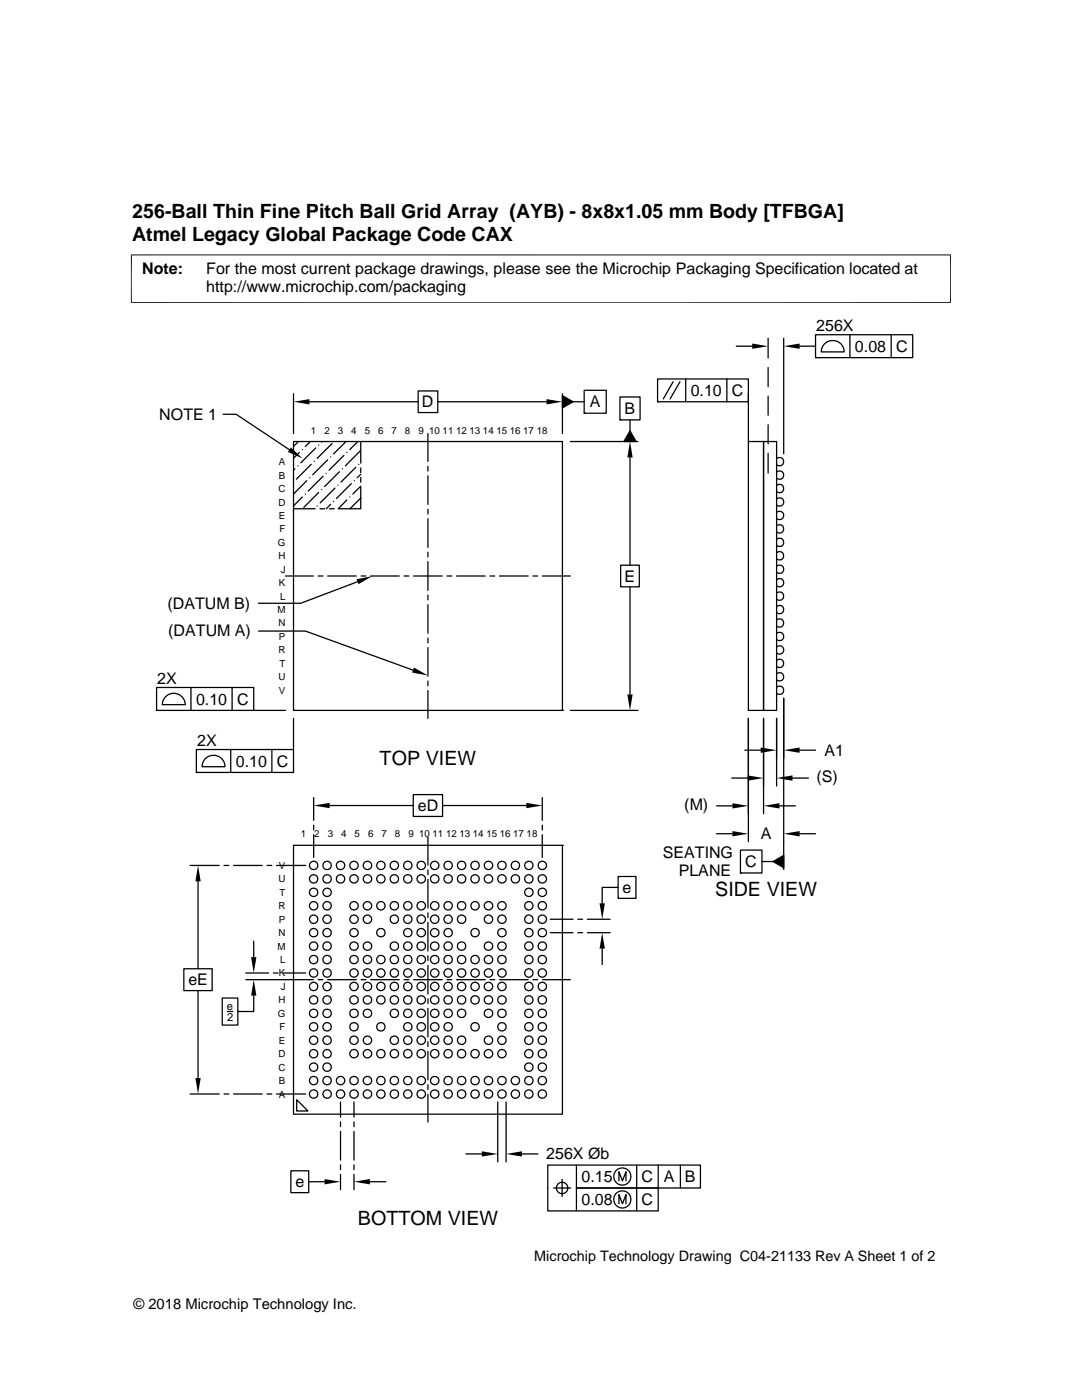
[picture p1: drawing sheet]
<svg xmlns="http://www.w3.org/2000/svg" width="216mm" height="279mm" viewBox="0 0 216 279" stroke-linecap="round" stroke-linejoin="round" font-family="sans-serif">
<g fill="none" stroke="#000" stroke-width=".25">
<path d="M58.6 78.6v7.9M83.4 78h4v4.3h-4zM112.2 78.6v7.9M112.2 79l2.1 1.2-2.1 1.2zM116.6 77.9h4.4v4.6h-4.4zM123.7 79.2h4v4.6h-4zM131.2 75.6h18.1v4.6h-18.1zM134.3 76.2l-1.9 3.4M135.7 76.2l-2 3.4M136.8 75.6v4.6M145 75.6v4.6M146.9 69.1h3.2"/>
<path d="M149.3 78.6v9.5M153.3 67.5v3.9M153.3 73.3v3.9M153.3 79.1v3.8M156.4 67.5v23.1M159.6 69.1h3.1M162.7 66.8h19.4v4.6h-19.4zM162.7 71.4h.1M164.6 68.5a2.29 2.29 0 0 1 2.5-.4 2.29 2.29 0 0 1 1.3 2.1h-4.5l.3-1.2zM169.6 66.8v4.6M177.8 66.8v4.6M44.5 82.7h2.6l10.6 7"/>
<path d="M58.6 88.1h53.6v53.7h-53.6zM58.8 93.6l-.2 .2M59.4 93h.1M59.5 88.1l-.9 1M59.7 90.3l-1.1 1.2M60.3 99.2l-1.7 1.8M60.3 89.7h.1M60.9 98.6h.1M61.2 95.9l-2.6 2.7M61.7 80.2h21.7M61.8 95.3h.1M61.9 88.1l-1 1"/>
<path d="M62.1 92.7l-3 2.9M62.7 92.1h.1M63 89.4l-3 3M63.6 98.3l-3 3M63.6 88.8h.1M64.2 97.7h.1M64.3 88.1l-.1 .1M64.5 95l-3 3M65.1 94.4h.1M65.4 91.8l-3 2.9M66 91.2h.1M66.3 88.5l-3 3"/>
<path d="M66.8 97.4l-2.9 3M67.4 96.8h.1M67.7 94.1l-2.9 3M68.3 93.6h.1M68.6 90.9l-2.9 3M69 88.1l-2.5 2.5M69.2 99.8l-1.7 1.7M69.2 90.3h.1M69.8 99.2h.1M70.1 96.5l-3 3M70.7 95.9h.1M71 93.3l-3 2.9"/>
<path d="M71.4 88.1l-1.6 1.6M71.6 92.7h.1M71.9 90l-3 3M72 97l-1.6 1.6M72 99.4l-2.2 2.1M72 94.7l-.7 .6M72 97.2v4.3h-4.4M72 88.1v4.3M72 93.4v.9M72 95.3v.9M85.4 86.5v5.6M85.4 93v1"/>
<path d="M85.4 95v5.7M87.4 80.2h21.7M113.8 88.1h13.5M114.3 80.2h2.3M116.6 82.5h.1M123.7 83.8h.1M125.7 86l1.2 2.1h-2.4zM125.7 83.8v2.2M125.7 91.3v21.5M131.2 80.2h.1M149.3 88.1h3.1v53.7v-53.7h2.6v53.7h-5.7zM153.3 84.8v3.8"/>
<path d="M153.3 90.5v3.9M155 91.5l.7-.2a.84 .84 0 0 1 .7 .8 .84 .84 0 0 1-.7 .9l-.7-.2M155 94.2l.7-.2a.84 .84 0 0 1 .7 .8 .84 .84 0 0 1-.7 .8l-.7-.2M155 96.9l.7-.2a.84 .84 0 0 1 .7 .8 .84 .84 0 0 1-.7 .8l-.7-.2M155 99.6l.7-.2a.83 .83 0 0 1 .7 .8 .83 .83 0 0 1-.7 .8l-.7-.2M57 115h5.5M58.6 101.5h4.3M63.3 101h.1M63.5 115h.9M63.8 101.5h1M65.4 115h5.7M65.7 101.5h1"/>
<path d="M66 100.7l-.9 .8M66.5 100.1h.1M71.3 116.1l-11.3 4.3h-8.4M72.1 115h.9M74 115h5.7M80.6 115h1M82.5 115h5.7M85.4 101.6v1M85.4 103.5v5.7M85.4 110.2v.9M85.4 112.1v5.7M85.4 118.8v.9"/>
<path d="M89.2 115h.9M91.1 115h5.7M97.8 115h.9M99.7 115h5.7M106.3 115h1M108.2 115h5.6M123.8 112.8h3.8v4.3h-3.8zM125.7 117.1v21.5M155 102.3l.7-.2a.83 .83 0 0 1 .7 .8 .83 .83 0 0 1-.7 .8l-.7-.2M155 104.9l.7-.2a.84 .84 0 0 1 .7 .9 .84 .84 0 0 1-.7 .8l-.7-.2M155 107.6l.7-.2a.84 .84 0 0 1 .7 .8 .84 .84 0 0 1-.7 .9l-.7-.2M155 110.3l.7-.2a.84 .84 0 0 1 .7 .8 .84 .84 0 0 1-.7 .8l-.7-.2"/>
<path d="M155 113l.7-.2a.83 .83 0 0 1 .7 .8 .83 .83 0 0 1-.7 .8l-.7-.2M155 115.7l.7-.2a.83 .83 0 0 1 .7 .8 .83 .83 0 0 1-.7 .8l-.7-.2M155 118.4l.7-.2a.84 .84 0 0 1 .7 .8 .84 .84 0 0 1-.7 .8l-.7-.2M31.2 137.2h19.4v4.6h-19.4zM33.2 138.9a2.29 2.29 0 0 1 2.4-.3 2.29 2.29 0 0 1 1.4 2h-4.6l.3-1.1zM38.1 137.2v4.6M46.3 137.2v4.6M51.6 125.9h9.3l21.5 7.8M85.4 120.7v5.7M85.4 127.3v1M85.4 129.2v5.8M85.4 135.9v1"/>
<path d="M85.4 137.8v5.6M155 121l.7-.2a.84 .84 0 0 1 .7 .8 .84 .84 0 0 1-.7 .9l-.7-.2M155 123.7l.7-.2a.84 .84 0 0 1 .7 .8 .84 .84 0 0 1-.7 .9l-.7-.3M155 126.4l.7-.2a.83 .83 0 0 1 .7 .8 .83 .83 0 0 1-.7 .8l-.7-.2M155 129.1l.7-.2a.83 .83 0 0 1 .7 .8 .83 .83 0 0 1-.7 .8l-.7-.2M155 131.8l.7-.2a.84 .84 0 0 1 .7 .8 .84 .84 0 0 1-.7 .8l-.7-.2M155 134.5l.7-.2a.84 .84 0 0 1 .7 .8 .84 .84 0 0 1-.7 .8l-.7-.2M155 137.1l.7-.2a.84 .84 0 0 1 .7 .9 .84 .84 0 0 1-.7 .8l-.7-.2M156.4 139.3v34.2M31.2 141.8h.1M39.2 149.6h19.4v4.6h-19.4zM39.2 154.2h.1"/>
<path d="M41.1 151.3a2.29 2.29 0 0 1 2.4-.4 2.29 2.29 0 0 1 1.4 2.1h-4.6l.3-1.2zM46 149.6v4.6M50.6 141.8h6.4M54.3 149.6v4.6M58.6 143.4v6.2M62.6 159.2v4.5M82.5 158.6h5.8v4.3h-5.8zM108.2 159.2v4.5M112.2 141.8h.1M113.8 141.8h13.5M146 155.3h3.2M148.6 149.7h3.2"/>
<path d="M149.3 143.4v24.6M152.4 143.4v19M155 143.4v13.5M158.1 155.3h3.2M159.6 149.7h3.1M37.9 172.7h5.9M39.5 175.9v17.4M44.7 172.7h1M46.6 172.7h5.7M53.3 172.7h.9M55.2 172.7h5.8M58.6 168.7h53.6v53.7h-53.6z"/>
<path d="M62.6 164.7v.9M62.6 166.6v4.5M65.8 160.8h16.7M85.4 167.1v5.6M85.4 173.6v1M85.4 175.5v5.7M88.3 160.8h16.7M108.2 164.7v.9M108.2 166.6v4.5M112.2 168.7h.1M123.3 174.9h3.6v4.4h-3.6zM123.3 177.1h-3.1v3.2"/>
<path d="M143 166.4h3.2M143 160.8h3.2M147.7 169.7h4.3v4.5h-4.3zM147.7 174.2h.1M152 171.9h2.3M154.3 171.9l2.1-1.2v2.5zM155.5 160.8h3.2M159.6 166.4h3.1M36.7 193.3h5.6v4.4h-5.6zM39.5 197.7v17.5M44.3 199.2h3.2v5.4h-3.2zM49 194.2h4.6"/>
<path d="M49 195.5h13.5M50.6 198.7v3.2h-3.1M50.6 187.8v3.2M54.5 194.2h1M56.5 194.2h4.5M63.5 195.5h.9M65.4 195.5h5.7M72.1 195.5h.9M74 195.5h5.7M80.6 195.5h1M82.5 195.5h5.7M85.4 182.2v.9"/>
<path d="M85.4 184.1v5.7M85.4 190.8v.9M85.4 192.7v5.7M85.4 199.3v1M89.2 195.5h.9M91.1 195.5h5.7M97.8 195.5h.9M99.7 195.5h5.7M106.3 195.5h1M108.2 195.5h5.6M109.8 186.1h4.5M109.8 183.5h4.5"/>
<path d="M115.3 186.1h.9M115.3 183.5h.9M117.2 186.1h4.6M117.2 183.5h4.6M120.2 189.3v3.2M37.9 218.3h5.9M44.7 218.3h1M45.4 201.9h1M46.6 218.3h5.7M53.3 218.3h.9M55.2 218.3h5.8M59.2 219.5l2.2 2.2h-2.2z"/>
<path d="M67.9 219.9v3M70.6 219.9v3M85.4 201.2v5.7M85.4 207.9v1M85.4 209.8v5.7M85.4 216.5v.9M85.4 218.4v5.5M99.3 219.9v12M101 219.9v12M58 233.7h3.6v4.3h-3.6zM61.6 235.8h3.2M67.9 223.9v1"/>
<path d="M67.9 225.8v5.7M67.9 232.5v.9M67.9 234.4v3M70.6 223.9v1M70.6 225.8v5.7M70.6 232.5v.9M70.6 234.4v3M73.8 235.8h3.2M93 230.3h3.1M104.2 230.3h3.1M110.4 237.1h3.5M112.2 235.4v3.4"/>
<path d="M115 232.5v4.6h16.3v4.6h-22v-9.2h30.5v4.6h-24.8v4.6M123.5 235.7v-1.9l.7 1.9 .7-1.9v1.9M127 232.5v9.2M131.3 232.5v4.6M135.8 232.5v4.6M123.5 240.2v-1.8l.7 1.8 .7-1.8v1.8"/>
<circle cx="62.6" cy="178.1" r=".83"/>
<circle cx="62.6" cy="175.4" r=".84"/>
<circle cx="62.6" cy="172.7" r=".84"/>
<circle cx="65.3" cy="178.1" r=".84"/>
<circle cx="65.3" cy="175.4" r=".84"/>
<circle cx="65.3" cy="172.7" r=".84"/>
<circle cx="68" cy="175.4" r=".83"/>
<circle cx="68" cy="172.7" r=".83"/>
<circle cx="70.6" cy="175.4" r=".83"/>
<circle cx="70.6" cy="172.7" r=".83"/>
<circle cx="73.3" cy="175.4" r=".84"/>
<circle cx="73.3" cy="172.7" r=".84"/>
<circle cx="76" cy="175.4" r=".84"/>
<circle cx="76" cy="172.7" r=".84"/>
<circle cx="78.7" cy="175.4" r=".84"/>
<circle cx="78.7" cy="172.7" r=".84"/>
<circle cx="81.4" cy="175.4" r=".83"/>
<circle cx="81.4" cy="172.7" r=".83"/>
<circle cx="84" cy="175.4" r=".84"/>
<circle cx="84" cy="172.7" r=".84"/>
<circle cx="86.7" cy="175.4" r=".84"/>
<circle cx="86.7" cy="172.7" r=".84"/>
<circle cx="89.4" cy="175.4" r=".84"/>
<circle cx="89.4" cy="172.7" r=".84"/>
<circle cx="92.1" cy="175.4" r=".84"/>
<circle cx="92.1" cy="172.7" r=".84"/>
<circle cx="94.8" cy="175.4" r=".83"/>
<circle cx="94.8" cy="172.7" r=".83"/>
<circle cx="97.5" cy="175.4" r=".84"/>
<circle cx="97.5" cy="172.7" r=".84"/>
<circle cx="100.2" cy="175.4" r=".84"/>
<circle cx="100.2" cy="172.7" r=".84"/>
<circle cx="102.8" cy="175.4" r=".84"/>
<circle cx="102.8" cy="172.7" r=".84"/>
<circle cx="105.5" cy="172.7" r=".83"/>
<circle cx="105.5" cy="175.4" r=".83"/>
<circle cx="105.5" cy="178.1" r=".83"/>
<circle cx="108.2" cy="178.1" r=".83"/>
<circle cx="108.2" cy="175.4" r=".83"/>
<circle cx="108.2" cy="172.7" r=".83"/>
<circle cx="62.6" cy="191.5" r=".83"/>
<circle cx="62.6" cy="183.4" r=".84"/>
<circle cx="62.6" cy="194.2" r=".84"/>
<circle cx="62.6" cy="196.9" r=".84"/>
<circle cx="62.6" cy="199.6" r=".84"/>
<circle cx="62.6" cy="186.1" r=".84"/>
<circle cx="62.6" cy="188.8" r=".84"/>
<circle cx="62.6" cy="180.8" r=".84"/>
<circle cx="65.3" cy="191.5" r=".84"/>
<circle cx="65.3" cy="199.5" r=".84"/>
<circle cx="65.3" cy="186.1" r=".84"/>
<circle cx="65.3" cy="183.4" r=".84"/>
<circle cx="65.3" cy="196.9" r=".84"/>
<circle cx="65.3" cy="194.2" r=".84"/>
<circle cx="65.3" cy="188.8" r=".84"/>
<circle cx="65.3" cy="180.8" r=".84"/>
<circle cx="70.6" cy="180.8" r=".83"/>
<circle cx="70.6" cy="191.5" r=".83"/>
<circle cx="70.6" cy="183.4" r=".83"/>
<circle cx="70.6" cy="196.9" r=".83"/>
<circle cx="70.6" cy="194.2" r=".83"/>
<circle cx="70.6" cy="186.1" r=".83"/>
<circle cx="70.6" cy="199.6" r=".83"/>
<circle cx="70.6" cy="188.8" r=".83"/>
<circle cx="73.3" cy="180.8" r=".84"/>
<circle cx="73.3" cy="191.5" r=".84"/>
<circle cx="73.3" cy="194.2" r=".84"/>
<circle cx="73.3" cy="196.9" r=".84"/>
<circle cx="73.3" cy="183.4" r=".84"/>
<circle cx="73.3" cy="199.6" r=".84"/>
<circle cx="73.3" cy="188.8" r=".84"/>
<circle cx="76" cy="199.5" r=".84"/>
<circle cx="76" cy="191.5" r=".84"/>
<circle cx="76" cy="186.1" r=".84"/>
<circle cx="76" cy="196.9" r=".84"/>
<circle cx="76" cy="194.2" r=".84"/>
<circle cx="76" cy="180.8" r=".84"/>
<circle cx="78.7" cy="191.5" r=".84"/>
<circle cx="78.7" cy="199.5" r=".84"/>
<circle cx="78.7" cy="183.4" r=".84"/>
<circle cx="78.7" cy="194.2" r=".84"/>
<circle cx="78.7" cy="196.9" r=".84"/>
<circle cx="78.7" cy="188.8" r=".84"/>
<circle cx="78.7" cy="180.8" r=".84"/>
<circle cx="81.4" cy="186.1" r=".83"/>
<circle cx="81.4" cy="191.5" r=".83"/>
<circle cx="81.4" cy="199.6" r=".83"/>
<circle cx="81.4" cy="196.9" r=".84"/>
<circle cx="81.4" cy="183.4" r=".84"/>
<circle cx="81.4" cy="194.2" r=".84"/>
<circle cx="81.4" cy="180.8" r=".84"/>
<circle cx="81.4" cy="188.8" r=".84"/>
<circle cx="84" cy="180.8" r=".84"/>
<circle cx="84" cy="191.5" r=".84"/>
<circle cx="84" cy="183.4" r=".84"/>
<circle cx="84" cy="196.9" r=".84"/>
<circle cx="84" cy="194.2" r=".84"/>
<circle cx="84" cy="186.1" r=".84"/>
<circle cx="84" cy="199.6" r=".84"/>
<circle cx="84" cy="188.8" r=".84"/>
<circle cx="86.7" cy="180.8" r=".84"/>
<circle cx="86.7" cy="191.5" r=".84"/>
<circle cx="86.7" cy="183.4" r=".84"/>
<circle cx="86.7" cy="194.2" r=".84"/>
<circle cx="86.7" cy="196.9" r=".84"/>
<circle cx="86.7" cy="186.1" r=".84"/>
<circle cx="86.7" cy="199.6" r=".84"/>
<circle cx="86.7" cy="188.8" r=".84"/>
<circle cx="89.4" cy="191.5" r=".84"/>
<circle cx="89.4" cy="199.5" r=".84"/>
<circle cx="89.4" cy="186.1" r=".84"/>
<circle cx="89.4" cy="194.2" r=".84"/>
<circle cx="89.4" cy="196.9" r=".84"/>
<circle cx="89.4" cy="183.4" r=".84"/>
<circle cx="89.4" cy="188.8" r=".84"/>
<circle cx="89.4" cy="180.8" r=".84"/>
<circle cx="92.1" cy="199.5" r=".84"/>
<circle cx="92.1" cy="191.5" r=".84"/>
<circle cx="92.1" cy="196.9" r=".84"/>
<circle cx="92.1" cy="194.2" r=".84"/>
<circle cx="92.1" cy="183.4" r=".84"/>
<circle cx="92.1" cy="188.8" r=".84"/>
<circle cx="92.1" cy="180.8" r=".84"/>
<circle cx="94.8" cy="199.6" r=".83"/>
<circle cx="94.8" cy="186.1" r=".83"/>
<circle cx="94.8" cy="191.5" r=".83"/>
<circle cx="94.8" cy="196.9" r=".84"/>
<circle cx="94.8" cy="194.2" r=".84"/>
<circle cx="94.8" cy="180.8" r=".84"/>
<circle cx="97.5" cy="180.8" r=".84"/>
<circle cx="97.5" cy="191.5" r=".84"/>
<circle cx="97.5" cy="194.2" r=".84"/>
<circle cx="97.5" cy="196.9" r=".84"/>
<circle cx="97.5" cy="183.4" r=".84"/>
<circle cx="97.5" cy="199.6" r=".84"/>
<circle cx="97.5" cy="188.8" r=".84"/>
<circle cx="100.2" cy="180.8" r=".84"/>
<circle cx="100.2" cy="191.5" r=".84"/>
<circle cx="100.2" cy="194.2" r=".84"/>
<circle cx="100.2" cy="196.9" r=".84"/>
<circle cx="100.2" cy="183.4" r=".84"/>
<circle cx="100.2" cy="186.1" r=".84"/>
<circle cx="100.2" cy="199.6" r=".84"/>
<circle cx="100.2" cy="188.8" r=".84"/>
<circle cx="105.5" cy="191.5" r=".83"/>
<circle cx="105.5" cy="186.1" r=".83"/>
<circle cx="105.5" cy="199.6" r=".83"/>
<circle cx="105.5" cy="183.4" r=".84"/>
<circle cx="105.5" cy="196.9" r=".84"/>
<circle cx="105.5" cy="194.2" r=".84"/>
<circle cx="105.5" cy="180.8" r=".84"/>
<circle cx="105.5" cy="188.8" r=".84"/>
<circle cx="108.2" cy="191.5" r=".83"/>
<circle cx="108.2" cy="199.5" r=".83"/>
<circle cx="108.2" cy="186.1" r=".83"/>
<circle cx="108.2" cy="180.8" r=".84"/>
<circle cx="108.2" cy="196.9" r=".84"/>
<circle cx="108.2" cy="183.4" r=".84"/>
<circle cx="108.2" cy="194.2" r=".84"/>
<circle cx="108.2" cy="188.8" r=".84"/>
<circle cx="62.6" cy="218.3" r=".83"/>
<circle cx="62.6" cy="215.7" r=".83"/>
<circle cx="62.6" cy="204.9" r=".83"/>
<circle cx="62.6" cy="207.6" r=".84"/>
<circle cx="62.6" cy="202.2" r=".84"/>
<circle cx="62.6" cy="213" r=".84"/>
<circle cx="62.6" cy="210.3" r=".84"/>
<circle cx="65.3" cy="215.7" r=".84"/>
<circle cx="65.3" cy="204.9" r=".84"/>
<circle cx="65.3" cy="213" r=".84"/>
<circle cx="65.3" cy="218.3" r=".84"/>
<circle cx="65.3" cy="207.6" r=".84"/>
<circle cx="65.3" cy="202.2" r=".84"/>
<circle cx="65.3" cy="210.3" r=".84"/>
<circle cx="68" cy="215.7" r=".83"/>
<circle cx="68" cy="218.3" r=".83"/>
<circle cx="70.6" cy="204.9" r=".83"/>
<circle cx="70.6" cy="215.7" r=".83"/>
<circle cx="70.6" cy="218.3" r=".83"/>
<circle cx="70.6" cy="207.6" r=".83"/>
<circle cx="70.6" cy="210.3" r=".83"/>
<circle cx="70.6" cy="202.2" r=".83"/>
<circle cx="73.3" cy="215.7" r=".84"/>
<circle cx="73.3" cy="218.3" r=".84"/>
<circle cx="73.3" cy="207.6" r=".84"/>
<circle cx="73.3" cy="210.3" r=".84"/>
<circle cx="73.3" cy="202.2" r=".84"/>
<circle cx="76" cy="215.7" r=".84"/>
<circle cx="76" cy="204.9" r=".84"/>
<circle cx="76" cy="218.3" r=".84"/>
<circle cx="76" cy="210.3" r=".84"/>
<circle cx="78.7" cy="218.3" r=".83"/>
<circle cx="78.7" cy="215.7" r=".84"/>
<circle cx="78.7" cy="207.6" r=".84"/>
<circle cx="78.7" cy="202.2" r=".84"/>
<circle cx="78.7" cy="210.3" r=".84"/>
<circle cx="81.4" cy="204.9" r=".83"/>
<circle cx="81.4" cy="215.7" r=".83"/>
<circle cx="81.4" cy="218.3" r=".83"/>
<circle cx="81.4" cy="207.6" r=".84"/>
<circle cx="81.4" cy="210.3" r=".84"/>
<circle cx="81.4" cy="202.2" r=".84"/>
<circle cx="84" cy="215.7" r=".84"/>
<circle cx="84" cy="204.9" r=".84"/>
<circle cx="84" cy="218.3" r=".84"/>
<circle cx="84" cy="207.6" r=".84"/>
<circle cx="84" cy="210.3" r=".84"/>
<circle cx="84" cy="202.2" r=".84"/>
<circle cx="86.7" cy="204.9" r=".84"/>
<circle cx="86.7" cy="215.7" r=".84"/>
<circle cx="86.7" cy="218.3" r=".84"/>
<circle cx="86.7" cy="207.6" r=".84"/>
<circle cx="86.7" cy="210.3" r=".84"/>
<circle cx="86.7" cy="202.2" r=".84"/>
<circle cx="89.4" cy="215.7" r=".84"/>
<circle cx="89.4" cy="204.9" r=".84"/>
<circle cx="89.4" cy="218.3" r=".84"/>
<circle cx="89.4" cy="207.6" r=".84"/>
<circle cx="89.4" cy="202.2" r=".84"/>
<circle cx="89.4" cy="210.3" r=".84"/>
<circle cx="92.1" cy="218.3" r=".83"/>
<circle cx="92.1" cy="215.7" r=".84"/>
<circle cx="92.1" cy="202.2" r=".84"/>
<circle cx="92.1" cy="207.6" r=".84"/>
<circle cx="92.1" cy="210.3" r=".84"/>
<circle cx="94.8" cy="215.7" r=".83"/>
<circle cx="94.8" cy="204.9" r=".83"/>
<circle cx="94.8" cy="218.3" r=".83"/>
<circle cx="94.8" cy="210.3" r=".84"/>
<circle cx="97.5" cy="215.7" r=".84"/>
<circle cx="97.5" cy="218.3" r=".84"/>
<circle cx="97.5" cy="207.6" r=".84"/>
<circle cx="97.5" cy="210.3" r=".84"/>
<circle cx="97.5" cy="202.2" r=".84"/>
<circle cx="100.2" cy="215.7" r=".84"/>
<circle cx="100.2" cy="204.9" r=".84"/>
<circle cx="100.2" cy="218.3" r=".84"/>
<circle cx="100.2" cy="207.6" r=".84"/>
<circle cx="100.2" cy="210.3" r=".84"/>
<circle cx="100.2" cy="202.2" r=".84"/>
<circle cx="102.8" cy="215.7" r=".84"/>
<circle cx="102.8" cy="218.3" r=".84"/>
<circle cx="105.5" cy="218.3" r=".83"/>
<circle cx="105.5" cy="215.7" r=".83"/>
<circle cx="105.5" cy="213" r=".83"/>
<circle cx="105.5" cy="204.9" r=".83"/>
<circle cx="105.5" cy="207.6" r=".84"/>
<circle cx="105.5" cy="210.3" r=".84"/>
<circle cx="105.5" cy="202.2" r=".84"/>
<circle cx="108.2" cy="213" r=".83"/>
<circle cx="108.2" cy="204.9" r=".83"/>
<circle cx="108.2" cy="215.7" r=".83"/>
<circle cx="108.2" cy="218.3" r=".83"/>
<circle cx="108.2" cy="210.3" r=".84"/>
<circle cx="108.2" cy="207.6" r=".84"/>
<circle cx="108.2" cy="202.2" r=".84"/>
<circle cx="112.2" cy="237.1" r="1.14"/>
<circle cx="124.2" cy="239.4" r="1.72"/>
<circle cx="124.2" cy="234.8" r="1.72"/>
</g>
<g fill="#000">
<path d="M58.6 80.2l3.1-.5v1zM109.1 79.7l3.1 .5-3.1 .5zM150.1 68.6l3.2 .5-3.2 .5zM156.4 69.1l3.2-.5v1zM58 89.3l2.4 2.2-3-1.3zM112.2 79l2.1 1.2-2.1 1.2zM125.7 88.1l.5 3.2h-1zM125.7 86l1.2 2.1h-2.4zM71.1 115.6l3.2-.6-2.8 1.6zM82.6 133.2l2.8 1.6-3.2-.6zM125.2 138.6h1l-.5 3.2zM149.2 154.7l3.2 .6-3.2 .5z"/>
<path d="M151.8 149.2l3.2 .5-3.2 .5zM155 155.3l3.1-.6v1.1zM156.4 149.7l3.2-.5v1zM39.5 172.7l.5 3.2h-1zM62.6 160.8l3.2-.6v1.1zM105 160.2l3.2 .6-3.2 .5zM146.2 160.3l3.1 .5-3.1 .6zM146.2 165.9l3.1 .5-3.1 .5zM152.4 160.8l3.1-.5v1.1zM154.3 171.9l2.1-1.2v2.5zM156.4 166.4l3.2-.5v1zM50.1 191h1.1l-.6 3.2z"/>
<path d="M50.6 195.5l.6 3.2h-1.1zM120.2 186.1l.5 3.2h-1.1zM119.6 180.3h1.1l-.5 3.2zM39 215.2h1l-.5 3.1zM64.8 235.3l3.1 .5-3.1 .6zM70.6 235.8l3.2-.5v1.1zM96.1 229.8l3.2 .5-3.2 .5zM101 230.3l3.2-.5v1z"/>
</g>
<path d="M26.1 50.9h163.7M26.2 50.8v9.7M189.7 50.8v9.7M26.1 60.4h163.7" fill="none" stroke="#000" stroke-width=".2"/>
<g font-size="3.9">
<text x="26.4" y="43.5">256-Ball Thin Fine Pitch Ball Grid Array (AYB) - 8x8x1.05 mm Body [TFBGA]</text>
<text x="26.4" y="48">Atmel Legacy Global Package Code CAX</text>
<text x="75.8" y="152.7">TOP VIEW</text>
<text x="142.7" y="178.9">SIDE VIEW</text>
<text x="71.4" y="244.4">BOTTOM VIEW</text>
</g>
<g font-size="3.2">
<text x="28.4" y="54.6">Note:</text>
<text x="41.1" y="58.3">http://www.microchip.com/packaging</text>
<text x="41.1" y="54.6">For the most current package drawings, please see the Microchip Packaging Specification located at</text>
<text x="162.9" y="66">256X</text>
<text x="170.6" y="70.2">0.08</text>
<text x="178.8" y="70.2">C</text>
<text x="31.8" y="83.8">NOTE 1</text>
<text x="84.2" y="81.3">D</text>
<text x="117.7" y="81.3">A</text>
<text x="124.6" y="82.7">B</text>
<text x="137.8" y="79">0.10</text>
<text x="146" y="79">C</text>
<text x="124.6" y="116.1">E</text>
<text x="33.4" y="121.6">(DATUM B)</text>
<text x="33.6" y="127">(DATUM A)</text>
<text x="31.4" y="136.4">2X</text>
<text x="39.1" y="140.6">0.10</text>
<text x="47.3" y="140.6">C</text>
<text x="39.3" y="148.8">2X</text>
<text x="47.1" y="153">0.10</text>
<text x="55.2" y="153">C</text>
<text x="164.5" y="150.9">A1</text>
<text x="83.4" y="161.9">eD</text>
<text x="136.5" y="161.6">(M)</text>
<text x="162.9" y="156.1">(S)</text>
<text x="151.8" y="167.5">A</text>
<text x="132.2" y="171.2">SEATING</text>
<text x="148.7" y="173.1">C</text>
<text x="124.2" y="178.2">e</text>
<text x="135.4" y="174.9">PLANE</text>
<text x="37.6" y="196.6">eE</text>
<text x="109" y="231.4">256X Øb</text>
<text x="58.9" y="237">e</text>
<text x="116" y="235.9">0.15</text>
<text x="128" y="235.9">C</text>
<text x="132.5" y="235.9">A</text>
<text x="136.7" y="235.9">B</text>
<text x="116" y="240.5">0.08</text>
<text x="128" y="240.5">C</text>
</g>
<g font-size="2.9">
<text x="106.6" y="251.7">Microchip Technology Drawing C04-21133 Rev A Sheet 1 of 2</text>
<text x="26.6" y="261.3">© 2018 Microchip Technology Inc.</text>
</g>
<g font-size="2.2">
<text x="45.3" y="201.6">e</text>
<text x="45.3" y="203.8">2</text>
</g>
<g font-size="1.9">
<text x="62" y="86.5">1</text>
<text x="64.7" y="86.5">2</text>
<text x="67.4" y="86.5">3</text>
<text x="70.1" y="86.5">4</text>
<text x="72.8" y="86.5">5</text>
<text x="75.5" y="86.5">6</text>
<text x="78.1" y="86.5">7</text>
<text x="80.8" y="86.5">8</text>
<text x="83.5" y="86.5">9 10 11 12 13 14 15 16 17 18</text>
<text x="55.7" y="95.5">B</text>
<text x="55.7" y="92.9">A</text>
<text x="55.6" y="100.9">D</text>
<text x="55.6" y="98.2">C</text>
<text x="55.7" y="103.6">E</text>
<text x="55.8" y="106.3">F</text>
<text x="55.5" y="108.9">G</text>
<text x="55.6" y="111.6">H</text>
<text x="55.7" y="117">K</text>
<text x="55.9" y="119.7">L</text>
<text x="56" y="114.3">J</text>
<text x="55.4" y="122.4">M</text>
<text x="55.6" y="125">N</text>
<text x="55.6" y="130.4">R</text>
<text x="55.7" y="127.7">P</text>
<text x="55.6" y="135.8">U</text>
<text x="55.8" y="133.1">T</text>
<text x="55.7" y="138.5">V</text>
<text x="60" y="167.1">1</text>
<text x="62.7" y="167.1">2</text>
<text x="65.4" y="167.1">3</text>
<text x="68.1" y="167.1">4</text>
<text x="70.8" y="167.1">5</text>
<text x="73.4" y="167.1">6</text>
<text x="76.1" y="167.1">7</text>
<text x="78.8" y="167.1">8</text>
<text x="81.5" y="167.1">9 10 11 12 13 14 15 16 17 18</text>
<text x="55.7" y="173.4">V</text>
<text x="55.6" y="176.1">U</text>
<text x="55.8" y="178.8">T</text>
<text x="55.6" y="181.5">R</text>
<text x="55.7" y="184.2">P</text>
<text x="55.4" y="189.5">M</text>
<text x="55.6" y="186.8">N</text>
<text x="55.7" y="194.9">K</text>
<text x="55.9" y="192.2">L</text>
<text x="56" y="197.5">J</text>
<text x="55.5" y="202.9">G</text>
<text x="55.6" y="200.2">H</text>
<text x="55.7" y="208.3">E</text>
<text x="55.8" y="205.6">F</text>
<text x="55.6" y="211">D</text>
<text x="55.6" y="213.7">C</text>
<text x="55.7" y="216.3">B</text>
<text x="55.7" y="219">A</text>
</g>
</svg>
